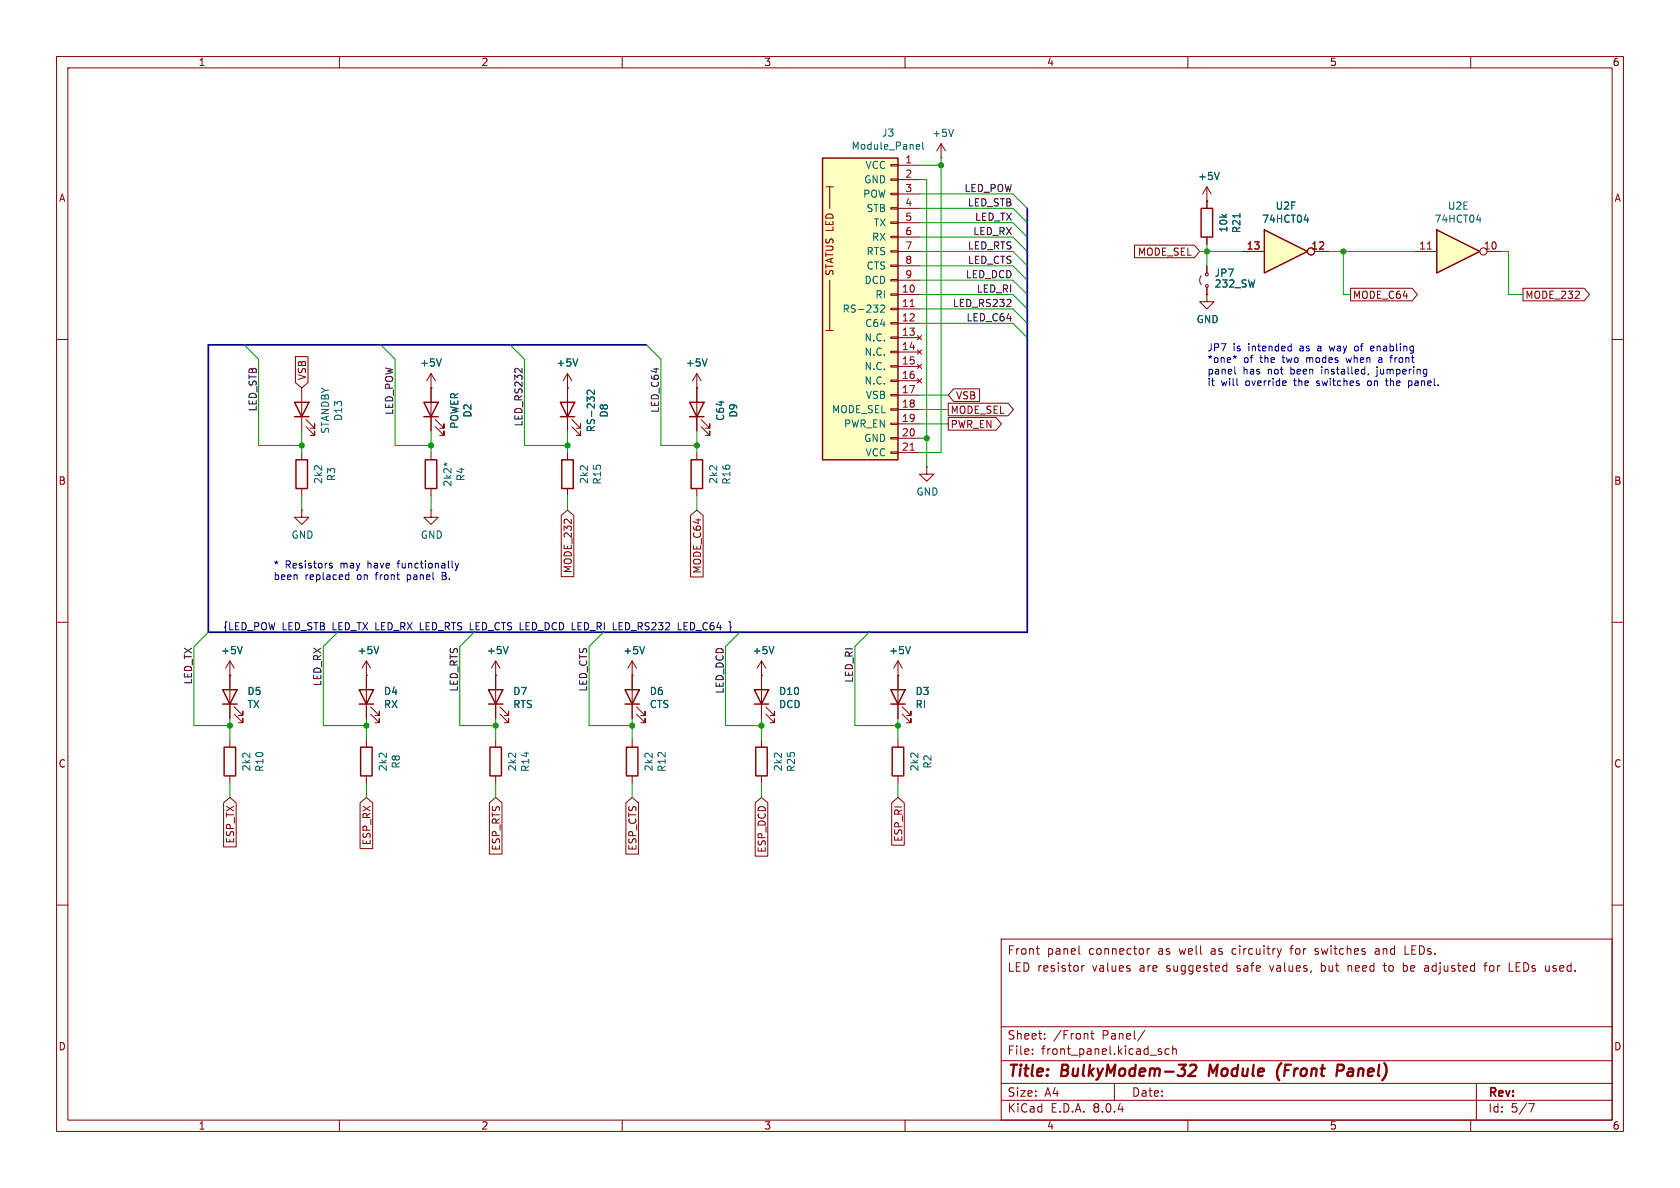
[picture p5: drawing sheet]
<svg xmlns="http://www.w3.org/2000/svg" width="297mm" height="210mm" viewBox="0 0 297 210" stroke-linecap="round" stroke-linejoin="round" font-family="sans-serif">
<g fill="none" stroke="#840000" stroke-width=".18">
<path d="M10 10h277v190h-277zM12 12h273v186h-273zM60 10v2M110 10v2M160 10v2M210 10v2M260 10v2M10 60h2M285 60h2M100.3 68.6h.1M100.3 66l-.7 1.3M100.3 66v2.6"/>
<path d="M100.3 66l.8 1.3M123.2 68.6v7.6M124 75.4l1.5 1.6v-.8v.8h-.8M124 74.2l1.5 1.5v-.8v.8h-.8M100.3 80v1.3M100.3 86.4v1.2M10 110h2M87.6 119.4h.1M87.6 116.8l-.7 1.3M87.6 116.8v10.2M87.6 116.8l.8 1.3M111.8 119.4h.1"/>
<path d="M111.8 116.8l-.8 1.3M111.8 116.8v2.6M111.8 116.8l.7 1.3M134.6 119.4v7.6M158.7 119.4h.1M158.7 116.8v2.6M158.7 116.8l-.7 1.3M158.7 116.8l.8 1.3M285 110h2M87.6 130.8v1.3M87.6 137.2v1.2M88.4 126.2l1.5 1.6v-.8v.8h-.7"/>
<path d="M88.4 125l1.5 1.5v-.8v.8h-.7M135.4 126.2l1.5 1.6v-.8v.8h-.8M135.4 125l1.5 1.5v-.8v.8h-.8M158.7 130.8v1.3M158.7 137.2v1.2M10 160h2M285 160h2M177 166h108v32h-108zM183.2 167.7h.5M183.5 168.6l.2 .1M190.7 168.5l.3 .2M191.2 170.7v1"/>
<path d="M191.7 170.7l-.3 .1-.2 .2M202.8 167.7v1M203.2 167.7l-.2 .1-.2 .2M216.5 170.7l.4 .1M216.9 170.2v1.5M216.9 171.6l-.4 .1M226.5 167.7l-.3 1M228 167.7h.6M232.5 168.6l.4 .1M232.7 167.7l-.2 .2 .2 .3M233.6 170.2v1.5M233.6 171.6l.1 .1"/>
<path d="M233.7 170.7l-.1 .1M238.3 170.7v1M238.5 170.7l-.2 .1M243.6 167.7l-.4 .1M243.7 168.1h-.4a.29 .29 0 0 0-.2 .3 .29 .29 0 0 0 .2 .3h.4M244.5 170.7h.6M244.7 170.2v1.3l.4 .2M248.1 170.8h.6M248.1 171.6h.6M248.4 167.2v1.5h.7M252 170.7h.3l.2 .2M252.5 171.6l-.5 .1"/>
<path d="M252.5 171.1h-.5M262.3 170.7h.6M262.9 170.2l-.4 .2v1.3M266.8 171.7h.7M60 198v2M110 198v2M160 198v2M177 194.5h108M177 191.5h108M177 187.5h108M177 181.5h108M182.5 186.3v.1"/>
<path d="M182.5 185.5v.1M184.7 183.6v.1M184.7 182.8v.1M192.8 182.7h.6M193 182.2v1.3l.4 .2M197 191.5v3M202.4 182.1l-1.3 2M205 185.9l.3 .1 .1 .2-.2 .2h-.3M205 185.4l.3 .1M206.7 185.5l-.5-.1-.2 .3v.4l.1 .2h.6M207.3 185.5l.2-.1 .4 .1 .1 .9M207.3 184.9v1.5"/>
<path d="M210 198v2M260 198v2M261 191.5v6.5M270.2 195.1h1l-.6 1.5"/>
</g>
<path d="M210.4 188.4l.3-.2h.5a.45 .45 0 0 1 .3 .6l-.2 .3-1.2 1.1h1.2M213.9 188.2l-.2 2M226.5 187.9a2.35 2.35 0 0 0-.3 3.1M236.5 188.2l.9 .1a.58 .58 0 0 1-.3 1h-.7" fill="none" stroke="#840000" stroke-width=".4"/>
<path d="M121.9 71.1h2.6l-1.3 2.6zM121.9 73.7h2.6M99.3 81.3h2v5.1h-2zM86.4 121.9h2.5l-1.3 2.6zM86.4 124.5h2.5M86.6 132.1h2v5.1h-2zM133.3 121.9h2.6l-1.3 2.6zM133.3 124.5h2.6M157.7 132.1h2.1v5.1h-2.1z" fill="none" stroke="#840000" stroke-width=".25"/>
<path d="M102.1 63.4l-.4 1.3M89.8 114.3l-.4 1.3M114 114.3l-.5 1.3M160.9 114.3l-.4 1.3" fill="none" stroke="#006464" stroke-width=".18"/>
<path d="M223.5 40.6l7.6 3.9-7.6 3.8z" fill="#ffffc2"/>
<path d="M212.3 36.8h2.1v5.1h-2.1zM223.5 40.6l7.6 3.9-7.6 3.8zM99.1 71.1h2.5l-1.3 2.6zM99.1 73.7h2.5M110.5 121.9h2.5l-1.2 2.6zM110.5 124.5h2.5M157.5 121.9h2.5l-1.3 2.6zM157.5 124.5h2.5" fill="none" stroke="#840000" stroke-width=".25"/>
<g fill="none" stroke="#840000" stroke-width=".18">
<path d="M213.4 35.6v1.2M213.4 41.9v1.3M219.7 44.5h3.8M232.4 44.5h2.5M100.3 68.6v7.6M101.1 75.4l1.5 1.6v-.8v.8h-.7M101.1 74.2l1.5 1.5v-.8v.8h-.7M111.8 119.4v7.6M134.6 119.4h.1M134.6 116.8l-.7 1.3M134.6 116.8v2.6M134.6 116.8l.8 1.3"/>
<path d="M158.7 119.4v7.6M112.5 126.2l1.5 1.6v-.8v.8h-.7M112.5 125l1.5 1.5v-.8v.8h-.7M159.5 126.2l1.5 1.6v-.8v.8h-.7M159.5 125l1.5 1.5v-.8v.8h-.7"/>
<circle cx="231.8" cy="44.4" r=".63"/>
</g>
<path d="M219.2 37.8v.7M230.6 38.9h.8M231.2 38.4v.9M105.1 69v.8l-.9-.8-.4 .2 .1 .5M136.8 114.3l-.4 1.3" fill="none" stroke="#006464" stroke-width=".18"/>
<path d="M254 40.6l7.6 3.9-7.6 3.8z" fill="#ffffc2"/>
<g fill="none" stroke="#840000" stroke-width=".25">
<path d="M254 40.6l7.6 3.9-7.6 3.8zM52.1 71.1h2.5l-1.3 2.6zM52.1 73.7h2.5M52.3 81.3h2.1v5.1h-2.1zM75.2 81.3h2v5.1h-2zM122.2 81.3h2v5.1h-2zM39.4 121.9h2.5l-1.3 2.6zM39.4 124.5h2.5M39.6 132.1h2.1v5.1h-2.1zM63.5 121.9h2.5l-1.2 2.6zM63.5 124.5h2.5M63.8 132.1h2v5.1h-2z"/>
<path d="M110.7 132.1h2.1v5.1h-2.1zM133.6 132.1h2v5.1h-2z"/>
</g>
<g fill="none" stroke="#840000" stroke-width=".18">
<path d="M166.4 27.9h.1M166.4 25.4l-.8 1.3M166.4 25.4v2.5M166.4 25.4l.7 1.3M213.4 35.6h.1M213.4 33v2.6M213.4 33l-.8 1.3M213.4 33l.7 1.3M212.3 48.8l-.2 .7 .2 .8M213.4 47v1.3M213.4 50.8v1.3M250.2 44.5h3.8"/>
<path d="M262.9 44.5h2.5M53.3 68.6v7.6M54.1 75.4l1.5 1.6v-.8v.8h-.7M54.1 74.2l1.5 1.5v-.8v.8h-.7M123.2 68.6h.1M123.2 66v2.6M123.2 66l-.8 1.3M123.2 66l.8 1.3M53.3 90.2v1.2h1.3l-1.3 1.3-1.2-1.3h1.2M53.3 90.2h.1M53.3 80v1.3M53.3 86.4v1.2"/>
<path d="M76.2 90.2v1.2h1.3l-1.3 1.3-1.3-1.3h1.3M76.2 90.2h.1M76.2 80v1.3M76.2 86.4v1.2M123.2 80v1.3M123.2 86.4v1.2M163.8 82.6v1.2h1.3l-1.3 1.3-1.2-1.3h1.2M163.8 82.6h.1M40.6 119.4h.1M40.6 116.8v10.2M40.6 116.8l-.7 1.3M40.6 116.8l.8 1.3"/>
<path d="M64.8 119.4h.1M64.8 116.8l-.8 1.3M64.8 116.8v10.2M64.8 116.8l.7 1.3M40.6 130.8v1.3M40.6 137.2v1.2M41.4 126.2l1.5 1.6v-.8v.8h-.7M41.4 125l1.5 1.5v-.8v.8h-.7M64.8 130.8v1.3M64.8 137.2v1.2M65.5 126.2l1.6 1.6v-.8v.8h-.8M65.5 125l1.6 1.5v-.8v.8h-.8"/>
<path d="M111.8 130.8v1.3M111.8 137.2v1.2M134.6 130.8v1.3M134.6 137.2v1.2"/>
<circle cx="213.4" cy="50.5" r=".25"/>
<circle cx="213.4" cy="48.5" r=".25"/>
<circle cx="262.3" cy="44.4" r=".63"/>
</g>
<path d="M252.3 44h.8" fill="none" stroke="#a90000" stroke-width=".18"/>
<path d="M168.6 22.9l-.5 1.2M215.6 30.5l-.5 1.2M261 38.9h.8M261.7 38.4v.9M125 63.4l-.4 1.3M78.6 81.8l.2 .3 .2-.2M42.8 114.3l-.4 1.3M67 114.3l-.5 1.3" fill="none" stroke="#006464" stroke-width=".18"/>
<path d="M145.4 27.9h13.3v53.4h-13.3z" fill="#ffffc2"/>
<g fill="none" stroke="#840000" stroke-width=".18">
<path d="M146 33h1.3M146.7 33v3.8M157.5 39.2h1.2v.3h-1.2zM157.5 36.7h1.2v.3h-1.2zM157.5 34.2h1.2v.2h-1.2zM157.5 31.6h1.2v.3h-1.2zM157.5 29.1h1.2v.2h-1.2zM158.7 29.2h3.9M158.7 31.8h3.9M158.7 34.3h3.9M158.7 36.8h3.9M158.7 39.4h3.9"/>
<path d="M213.4 35.6h.1M213.4 35.6v1.2M146 58.4h1.3M146.7 49.5v8.9M157.5 59.6h1.2v.2h-1.2zM157.5 57h1.2v.3h-1.2zM157.5 54.5h1.2v.2h-1.2zM157.5 51.9h1.2v.3h-1.2zM157.5 49.4h1.2v.3h-1.2zM157.5 46.9h1.2v.2h-1.2zM157.5 44.3h1.2v.3h-1.2zM157.5 41.8h1.2v.2h-1.2z"/>
<path d="M158.7 52.1h3.9M158.7 54.6h3.9M158.7 57.2h3.9M158.7 59.7h3.9M158.7 41.9h3.9M158.7 44.5h3.9M158.7 47h3.9M158.7 49.5h3.9M162.2 59.3l.7 .8M162.9 59.3l-.7 .8M200.6 43.3h10.5l1 1.2-1 1.1h-10.5zM213.4 52.1v1.2h1.2l-1.2 1.3-1.3-1.3h1.3"/>
<path d="M213.4 52.1h.1M213.4 41.9v1.3M213.4 47v1.3M213.4 50.8v1.3M219.7 44.5h3.8M232.4 44.5h2.5M238.8 51h10.8l1 1.1-1 1.1h-10.8zM269.2 51h10.9l.9 1.1-.9 1.1h-10.9zM52.2 63h2.3v4.6l-1.2 1-1.1-1zM76.2 68.6h.1M76.2 66v10.2M76.2 66l-.8 1.3"/>
<path d="M76.2 66l.8 1.3M77 75.4l1.5 1.6v-.8v.8h-.8M77 74.2l1.5 1.5v-.8v.8h-.8M100.3 68.6h.1M100.3 68.6v2.5M100.3 73.7v2.5M123.2 68.6h.1M123.2 68.6v2.5M123.2 73.7v2.5M157.5 79.9h1.2v.2h-1.2zM157.5 77.3h1.2v.3h-1.2zM157.5 74.8h1.2v.3h-1.2z"/>
<path d="M157.5 72.3h1.2v.2h-1.2zM157.5 69.7h1.2v.3h-1.2zM157.5 67.2h1.2v.2h-1.2zM157.5 64.6h1.2v.3h-1.2zM157.5 62.1h1.2v.3h-1.2zM158.7 62.2h3.9M158.7 64.8h3.9M158.7 67.3h3.9M158.7 69.9h3.9M158.7 72.4h3.9M158.7 74.9h3.9M158.7 77.5h3.9"/>
<path d="M162.2 61.8l.7 .8M162.2 64.4l.7 .8M162.2 66.9l.7 .8M162.9 61.8l-.7 .8M162.9 64.4l-.7 .8M162.9 66.9l-.7 .8M167.6 73.8h8.5l.9 1.1-.9 1.1h-8.5zM167.6 71.3h10.6l1 1.1-1 1.1h-10.6zM168.6 68.7h4.6v2.3h-4.6l-1-1.1zM99.2 91.1l1.1-.9 1.1 .9v10.8h-2.2zM122.1 91.1l1.1-.9 1.1 .9v10.9h-2.2zM158.7 80h3.9"/>
<path d="M40.6 119.4h.1M40.6 119.4v2.5M64.8 119.4h.1M64.8 119.4v2.5M87.6 119.4h.1M87.6 119.4v2.5M111.8 119.4h.1M111.8 119.4v2.5M134.6 119.4h.1M134.6 119.4v2.5M158.7 119.4h.1M158.7 119.4v2.5"/>
<path d="M40.6 124.5v2.5M64.8 124.5v2.5M87.6 124.5v2.5M111.8 124.5v2.5M134.6 124.5v2.5M158.7 124.5v2.5M39.5 141.9l1.1-.9 1.2 .9v7.8h-2.3zM63.7 141.9l1.1-.9 1.1 .9v8.1h-2.2zM86.5 141.9l1.1-.9 1.1 .9v9.1h-2.2zM110.6 141.9l1.2-.9 1.1 .9v9.1h-2.3zM133.5 141.9l1.1-.9 1.1 .9v9.4h-2.2zM157.6 141.9l1.1-.9 1.2 .9v7.5h-2.3z"/>
<circle cx="231.8" cy="44.4" r=".63"/>
</g>
<path d="M145.4 27.9h13.3v53.4h-13.3zM74.9 71.1h2.6l-1.3 2.6zM74.9 73.7h2.6" fill="none" stroke="#840000" stroke-width=".25"/>
<g fill="none" stroke="#006464" stroke-width=".18">
<path d="M162.2 25.5l.3 .1 .1 .2-.6 .2M162.5 26.3l-.3 .1M163.1 25.1v1.1l.2 .2M215.6 30.5l-.5 1.2M219.2 37.8v.7M230.6 38.9h.8M231.2 38.4v.9M155.7 54l.5-.1 .2 .4-.8 .9h.8M78 63.4l-.4 1.3M102.1 63.4l-.4 1.3M105.1 69v.8l-.9-.8-.4 .2 .1 .5M125 63.4l-.4 1.3"/>
<path d="M42.8 114.3l-.4 1.3M67 114.3l-.5 1.3M89.8 114.3l-.4 1.3M114 114.3l-.5 1.3M136.8 114.3l-.4 1.3M160.9 114.3l-.4 1.3"/>
</g>
<path d="M160.9 54.2h.7M160.9 79.6h.7" fill="none" stroke="#a90000" stroke-width=".18"/>
<path d="M108.4 111.3h.6M119.9 111.3h.6" fill="none" stroke="#000084" stroke-width=".18"/>
<path d="M177.9 54.2h.8M178.7 53v.5M91.1 65.2h.5M92.3 65.1v.8" fill="none" stroke="#0f0f0f" stroke-width=".18"/>
<g fill="none" stroke="#0000c2" stroke-width=".18">
<path d="M218 63l.3 .1M218.3 64.9v1l.2 .2M218.3 62.8v.3M218.3 63.1l-.2 .3M218.3 63.1l.2 .3M218.6 63l-.3 .1M218.7 68.1l.1 .1M227.2 67.3l.2 .3-.6 .1M227.3 68.1l-.1 .1M227.9 61.2h.4M228.3 60.8v1.2M228.3 62h-.4"/>
<path d="M235 61.2l.2 .8M238 63.2l.2 .9M239.5 61.8l.1 .2h.3M239.9 61.2h-.3l-.1 .2M241.9 67.4l-.1 .2 .1 .5M241.9 66.1l-.1 .2M242.4 62h.5M242.4 61.2h.5M242.9 61.5l-.6 .1M243.5 66.4l-.3 .1M243.5 64.9v.1M244.1 63.2l-.3 .1"/>
<path d="M244.2 63.6h-.3l-.2 .2 .1 .2 .4 .1M244.9 67.3h.5M245.1 66.9v1.1l.3 .2M245.7 63.2h.5M249 67.4l.4-.1 .2 .1M249 67.3v1.3M249.6 68l-.2 .2-.4-.1M58.3 99.9l.4 .1 .1 .2-.2 .2h-.4M58.3 99.6h.4M80.5 99.6l.3 .8M81.1 99.6l-.3 .8M61.2 102.4h.5"/>
<path d="M61.2 101.7h.5M61.7 101.2v1.3M78.2 101.2v1.3h.5M78.2 101.8h.4M80.8 100.4l-.2 .4"/>
</g>
<path d="M181.6 36.8v75h-144.8v-50.8h77.5" fill="none" stroke="#000084" stroke-width=".3"/>
<g fill="none" stroke="#009600" stroke-width=".18">
<path d="M162.6 36.8h16.5l2.5 2.6M162.6 34.3h16.5l2.5 2.5M162.6 39.4h16.5l2.5 2.5M162.6 31.8h1.2v50.8M162.6 29.2h3.8M166.4 27.9v52.1h-3.8M162.6 44.5h16.5l2.5 2.5M162.6 52.1h16.5l2.5 2.5M162.6 49.5h16.5l2.5 2.6M162.6 47h16.5l2.5 2.5M162.6 57.2h16.5l2.5 2.5M162.6 54.6h16.5l2.5 2.6"/>
<path d="M162.6 41.9h16.5l2.5 2.6M212.1 44.5h7.6M213.4 43.2v3.8M234.9 44.5h15.3M237.5 44.5v7.6h1.3M265.4 44.5h1.3v7.6h2.5M43.2 61l2.5 2.5v15.2h7.6M53.3 76.2v3.8M67.3 61l2.5 2.5v15.2h6.4M76.2 76.2v3.8M90.2 61l2.5 2.5v15.2h7.6M100.3 76.2v3.8"/>
<path d="M114.3 61l2.5 2.5v15.2h6.4M123.2 76.2v3.8M162.6 72.4h5M162.6 74.9h5M162.6 77.5h1.2M162.6 69.9h5M53.3 87.6v2.6M76.2 87.6v2.6M100.3 87.6v2.6M123.2 87.6v2.6M36.8 111.8l-2.5 2.5v14h6.3M59.7 111.8l-2.6 2.5v14h7.7"/>
<path d="M83.8 111.8l-2.5 2.5v14h6.3M106.7 111.8l-2.6 2.5v14h7.7M130.8 111.8l-2.5 2.5v14h6.3M153.7 111.8l-2.6 2.5v14h7.6M40.6 127v3.8M40.6 138.4v2.6M64.8 127v3.8M64.8 138.4v2.6M87.6 127v3.8M87.6 138.4v2.6M111.8 127v3.8M111.8 138.4v2.6"/>
<path d="M134.6 127v3.8M134.6 138.4v2.6M158.7 127v3.8M158.7 138.4v2.6"/>
</g>
<g fill="#009600" stroke="#009600" stroke-width=".18">
<circle cx="163.8" cy="77.5" r=".46"/>
<circle cx="123.2" cy="78.7" r=".46"/>
<circle cx="76.2" cy="78.7" r=".46"/>
<circle cx="53.3" cy="78.7" r=".46"/>
<circle cx="111.8" cy="128.3" r=".46"/>
<circle cx="100.3" cy="78.7" r=".46"/>
<circle cx="237.5" cy="44.5" r=".46"/>
<circle cx="213.4" cy="44.5" r=".46"/>
<circle cx="166.4" cy="29.2" r=".46"/>
<circle cx="87.6" cy="128.3" r=".46"/>
<circle cx="64.8" cy="128.3" r=".46"/>
<circle cx="40.6" cy="128.3" r=".46"/>
<circle cx="158.7" cy="128.3" r=".46"/>
<circle cx="134.6" cy="128.3" r=".46"/>
</g>
<g font-size="2.8" fill="#840000">
<text x="178" y="190.9">Title:</text>
<text x="187.7" y="190.9">BulkyModem-32</text>
<text x="214.6" y="190.9">Module</text>
<text x="227.4" y="190.9">(Front</text>
<text x="238.7" y="190.9">Panel)</text>
</g>
<g font-size="2.1" fill="#840000">
<text x="178" y="172">LED resistor</text>
<text x="178" y="169">Front</text>
<text x="185.1" y="169">panel</text>
<text x="192.5" y="169">connector</text>
<text x="193.2" y="172">values</text>
<text x="201.6" y="172">are</text>
<text x="204.9" y="169">as</text>
<text x="206.5" y="172">suggested</text>
<text x="208.8" y="169">well</text>
<text x="214.5" y="169">as</text>
<text x="218.4" y="169">circuitry</text>
<text x="219.1" y="172">safe</text>
<text x="225.1" y="172">values,</text>
<text x="228.9" y="169">for</text>
<text x="233.3" y="169">switches</text>
<text x="234.2" y="172">but</text>
<text x="239.1" y="172">need</text>
<text x="244.1" y="169">and</text>
<text x="245.7" y="172">to</text>
<text x="249.2" y="172">be</text>
<text x="249.5" y="169">LEDs.</text>
<text x="253.2" y="172">adjusted</text>
<text x="264" y="172">for</text>
<text x="268.4" y="172">LEDs</text>
<text x="275" y="172">used.</text>
<text x="178" y="184">Sheet:</text>
<text x="186.2" y="184">/Front</text>
<text x="194.9" y="184">Panel/</text>
<text x="178" y="186.7">File:</text>
<text x="184.1" y="186.7">front_panel.kicad_sch</text>
<text x="178" y="196.9">KiCad</text>
<text x="178" y="194.1">Size:</text>
<text x="184.7" y="194.1">A4</text>
<text x="185.7" y="196.9">E.D.A.</text>
<text x="193.3" y="196.9">8.0.4</text>
<text x="200" y="194.1">Date:</text>
<text x="263" y="194.3">Rev:</text>
<text x="263" y="196.9">Id:</text>
<text x="267.1" y="196.9">5/7</text>
</g>
<g font-size="1.8" fill="#840000">
<text x="35" y="11.9">1</text>
<text x="85" y="11.9">2</text>
<text x="135" y="11.9">3</text>
<text x="185" y="11.9">4</text>
<text x="235" y="11.9">5</text>
<text x="285" y="11.9">6</text>
<text x="10.3" y="35.9">A</text>
<text x="285.3" y="35.9">A</text>
<text x="201.1" y="45.4">MODE_SEL</text>
<text x="147.6" y="48.9" transform="rotate(-90 147.6 48.9)">STATUS LED</text>
<text x="239.1" y="53">MODE_C64</text>
<text x="269.6" y="53">MODE_232</text>
<text x="54.3" y="67.3" transform="rotate(-90 54.3 67.3)">VSB</text>
<text x="168.9" y="70.8">VSB</text>
<text x="168" y="75.9">PWR_EN</text>
<text x="168" y="73.3">MODE_SEL</text>
<text x="10.3" y="85.9">B</text>
<text x="285.3" y="85.9">B</text>
<text x="101.3" y="101.4" transform="rotate(-90 101.3 101.4)">MODE_232</text>
<text x="124.1" y="101.5" transform="rotate(-90 124.1 101.5)">MODE_C64</text>
<text x="10.3" y="135.9">C</text>
<text x="285.3" y="135.9">C</text>
<text x="41.6" y="149.2" transform="rotate(-90 41.6 149.2)">ESP_TX</text>
<text x="65.7" y="149.5" transform="rotate(-90 65.7 149.5)">ESP_RX</text>
<text x="159.7" y="148.9" transform="rotate(-90 159.7 148.9)">ESP_RI</text>
<text x="88.6" y="150.5" transform="rotate(-90 88.6 150.5)">ESP_RTS</text>
<text x="112.7" y="150.5" transform="rotate(-90 112.7 150.5)">ESP_CTS</text>
<text x="135.6" y="150.8" transform="rotate(-90 135.6 150.8)">ESP_DCD</text>
<text x="10.3" y="185.9">D</text>
<text x="285.3" y="185.9">D</text>
<text x="35" y="199.9">1</text>
<text x="85" y="199.9">2</text>
<text x="135" y="199.9">3</text>
<text x="185" y="199.9">4</text>
<text x="235" y="199.9">5</text>
<text x="285" y="199.9">6</text>
</g>
<g font-size="1.8" fill="#006464">
<text x="150.5" y="26.7">Module_Panel</text>
<text x="155.8" y="24.4">J3</text>
<text x="164.7" y="24.4">+5V</text>
<text x="152.5" y="35.2">POW</text>
<text x="152.7" y="32.6">GND</text>
<text x="152.9" y="30.1">VCC</text>
<text x="211.7" y="32">+5V</text>
<text x="153.1" y="37.7">STB</text>
<text x="154.4" y="40.2">TX</text>
<text x="217.2" y="41.2" transform="rotate(-90 217.2 41.2)">10k</text>
<text x="219.5" y="41.3" transform="rotate(-90 219.5 41.3)">R21</text>
<text x="223" y="39.6">74HCT04</text>
<text x="225.4" y="37.3">U2F</text>
<text x="253.5" y="39.6">74HCT04</text>
<text x="255.9" y="37.3">U2E</text>
<text x="153.1" y="45.3">RTS</text>
<text x="153.1" y="47.9">CTS</text>
<text x="154.1" y="42.8">RX</text>
<text x="152.7" y="50.4">DCD</text>
<text x="154.7" y="52.9">RI</text>
<text x="214.6" y="49.1">JP7</text>
<text x="214.6" y="51">232_SW</text>
<text x="148.9" y="55.5">RS-232</text>
<text x="152.9" y="58">C64</text>
<text x="211.5" y="57.3">GND</text>
<text x="74.2" y="65">+5V</text>
<text x="98.3" y="65">+5V</text>
<text x="121.2" y="65">+5V</text>
<text x="152.7" y="60.6">N.C.</text>
<text x="152.7" y="63.1">N.C.</text>
<text x="152.7" y="65.6">N.C.</text>
<text x="152.7" y="68.2">N.C.</text>
<text x="153" y="70.7">VSB</text>
<text x="58.4" y="76.8" transform="rotate(-90 58.4 76.8)">STANDBY</text>
<text x="60.7" y="74.5" transform="rotate(-90 60.7 74.5)">D13</text>
<text x="81.2" y="75.9" transform="rotate(-90 81.2 75.9)">POWER</text>
<text x="83.5" y="73.9" transform="rotate(-90 83.5 73.9)">D2</text>
<text x="105.4" y="76.5" transform="rotate(-90 105.4 76.5)">RS-232</text>
<text x="107.7" y="73.9" transform="rotate(-90 107.7 73.9)">D8</text>
<text x="128.2" y="74.5" transform="rotate(-90 128.2 74.5)">C64</text>
<text x="130.5" y="73.9" transform="rotate(-90 130.5 73.9)">D9</text>
<text x="147" y="73.3">MODE_SEL</text>
<text x="149.1" y="75.8">PWR_EN</text>
<text x="152.7" y="78.3">GND</text>
<text x="152.9" y="80.9">VCC</text>
<text x="57.1" y="85.6" transform="rotate(-90 57.1 85.6)">2k2</text>
<text x="59.5" y="85.2" transform="rotate(-90 59.5 85.2)">R3</text>
<text x="80" y="86.1" transform="rotate(-90 80 86.1)">2k2*</text>
<text x="82.3" y="85.2" transform="rotate(-90 82.3 85.2)">R4</text>
<text x="104.1" y="85.6" transform="rotate(-90 104.1 85.6)">2k2</text>
<text x="106.5" y="85.8" transform="rotate(-90 106.5 85.8)">R15</text>
<text x="127" y="85.6" transform="rotate(-90 127 85.6)">2k2</text>
<text x="129.3" y="85.8" transform="rotate(-90 129.3 85.8)">R16</text>
<text x="161.9" y="87.8">GND</text>
<text x="51.4" y="95.4">GND</text>
<text x="74.3" y="95.4">GND</text>
<text x="39" y="115.8">+5V</text>
<text x="63.1" y="115.8">+5V</text>
<text x="86" y="115.8">+5V</text>
<text x="110.1" y="115.8">+5V</text>
<text x="133" y="115.8">+5V</text>
<text x="157.1" y="115.8">+5V</text>
<text x="43.6" y="123.1">D5</text>
<text x="43.6" y="125.4">TX</text>
<text x="67.8" y="123.1">D4</text>
<text x="67.8" y="125.4">RX</text>
<text x="90.6" y="123.1">D7</text>
<text x="90.6" y="125.4">RTS</text>
<text x="114.8" y="123.1">D6</text>
<text x="114.8" y="125.4">CTS</text>
<text x="137.6" y="123.1">D10</text>
<text x="137.6" y="125.4">DCD</text>
<text x="161.8" y="123.1">D3</text>
<text x="161.8" y="125.4">RI</text>
<text x="44.4" y="136.4" transform="rotate(-90 44.4 136.4)">2k2</text>
<text x="46.8" y="136.6" transform="rotate(-90 46.8 136.6)">R10</text>
<text x="68.6" y="136.4" transform="rotate(-90 68.6 136.4)">2k2</text>
<text x="70.9" y="136" transform="rotate(-90 70.9 136)">R8</text>
<text x="91.4" y="136.4" transform="rotate(-90 91.4 136.4)">2k2</text>
<text x="93.8" y="136.6" transform="rotate(-90 93.8 136.6)">R14</text>
<text x="115.6" y="136.4" transform="rotate(-90 115.6 136.4)">2k2</text>
<text x="117.9" y="136.6" transform="rotate(-90 117.9 136.6)">R12</text>
<text x="138.4" y="136.4" transform="rotate(-90 138.4 136.4)">2k2</text>
<text x="140.7" y="136.6" transform="rotate(-90 140.7 136.6)">R25</text>
<text x="162.6" y="136.4" transform="rotate(-90 162.6 136.4)">2k2</text>
<text x="164.9" y="136" transform="rotate(-90 164.9 136)">R2</text>
</g>
<g font-size="1.8" fill="#a90000">
<text x="159.9" y="29">1</text>
<text x="159.9" y="31.5">2</text>
<text x="159.9" y="34">3</text>
<text x="159.9" y="36.6">4</text>
<text x="159.9" y="39.1">5</text>
<text x="159.9" y="41.7">6</text>
<text x="159.9" y="44.2">7</text>
<text x="159.9" y="46.7">8</text>
<text x="220.3" y="44.2">13</text>
<text x="231.7" y="44.2">12</text>
<text x="250.8" y="44.2">11</text>
<text x="262.2" y="44.2">10</text>
<text x="159.3" y="51.8">10</text>
<text x="159.9" y="49.3">9</text>
<text x="159.3" y="54.4">11</text>
<text x="159.3" y="56.9">12</text>
<text x="159.3" y="59.4">13</text>
<text x="159.3" y="62">14</text>
<text x="159.3" y="64.5">15</text>
<text x="159.3" y="67.1">16</text>
<text x="159.3" y="69.6">17</text>
<text x="159.3" y="72.1">18</text>
<text x="159.3" y="74.7">19</text>
<text x="159.3" y="77.2">20</text>
<text x="159.3" y="79.8">21</text>
</g>
<g font-size="1.8" fill="#0f0f0f">
<text x="170.4" y="34">LED_POW</text>
<text x="171" y="36.6">LED_STB</text>
<text x="172" y="41.6">LED_RX</text>
<text x="172.3" y="39.1">LED_TX</text>
<text x="171" y="44.2">LED_RTS</text>
<text x="171" y="46.7">LED_CTS</text>
<text x="170.6" y="49.3">LED_DCD</text>
<text x="172.6" y="51.8">LED_RI</text>
<text x="168.3" y="54.3">LED_RS232</text>
<text x="170.8" y="56.9">LED_C64</text>
<text x="45.5" y="72.8" transform="rotate(-90 45.5 72.8)">LED_STB</text>
<text x="69.6" y="73.4" transform="rotate(-90 69.6 73.4)">LED_POW</text>
<text x="92.4" y="75.5" transform="rotate(-90 92.4 75.5)">LED_RS232</text>
<text x="116.6" y="73.1" transform="rotate(-90 116.6 73.1)">LED_C64</text>
<text x="34" y="121.1" transform="rotate(-90 34 121.1)">LED_TX</text>
<text x="56.9" y="121.4" transform="rotate(-90 56.9 121.4)">LED_RX</text>
<text x="81" y="122.4" transform="rotate(-90 81 122.4)">LED_RTS</text>
<text x="103.9" y="122.4" transform="rotate(-90 103.9 122.4)">LED_CTS</text>
<text x="128" y="122.7" transform="rotate(-90 128 122.7)">LED_DCD</text>
<text x="150.9" y="120.8" transform="rotate(-90 150.9 120.8)">LED_RI</text>
</g>
<g font-size="1.8" fill="#0000c2">
<text x="213.4" y="62.2">JP7</text>
<text x="213.4" y="64.2">*one*</text>
<text x="218" y="62.2">is</text>
<text x="219.9" y="64.2">of</text>
<text x="220.8" y="62.2">intended</text>
<text x="222.9" y="64.2">the</text>
<text x="227" y="64.2">two</text>
<text x="230.1" y="62.2">as</text>
<text x="231.4" y="64.2">modes</text>
<text x="233.4" y="62.2">a</text>
<text x="235.7" y="62.2">way</text>
<text x="238.7" y="64.2">when</text>
<text x="240.3" y="62.2">of</text>
<text x="243.4" y="62.2">enabling</text>
<text x="244.6" y="64.2">a</text>
<text x="246.9" y="64.2">front</text>
<text x="213.4" y="66.3">panel</text>
<text x="213.4" y="68.3">it</text>
<text x="215.9" y="68.3">will</text>
<text x="219.7" y="66.3">has</text>
<text x="220.3" y="68.3">override</text>
<text x="224.2" y="66.3">not</text>
<text x="228.4" y="66.3">been</text>
<text x="229.1" y="68.3">the</text>
<text x="233.2" y="68.3">switches</text>
<text x="234.1" y="66.3">installed,</text>
<text x="242.4" y="68.3">on</text>
<text x="244.1" y="66.3">jumpering</text>
<text x="245.9" y="68.3">the</text>
<text x="250" y="68.3">panel.</text>
<text x="48.3" y="100.6">*</text>
<text x="50.4" y="100.6">Resistors</text>
<text x="60.3" y="100.6">may</text>
<text x="65.3" y="100.6">have</text>
<text x="70.8" y="100.6">functionally</text>
<text x="48.3" y="102.6">been</text>
<text x="53.9" y="102.6">replaced</text>
<text x="63.2" y="102.6">on</text>
<text x="66.7" y="102.6">front</text>
<text x="72.4" y="102.6">panel</text>
<text x="78.8" y="102.6">B.</text>
</g>
<g font-size="1.8" fill="#000084">
<text x="39.4" y="111.5">{LED_POW</text>
<text x="49.9" y="111.5">LED_STB LED_TX LED_RX LED_RTS LED_CTS LED_DCD LED_RI</text>
<text x="109.6" y="111.5">LED_RS232</text>
<text x="121.3" y="111.5">LED_C64</text>
</g>
</svg>
